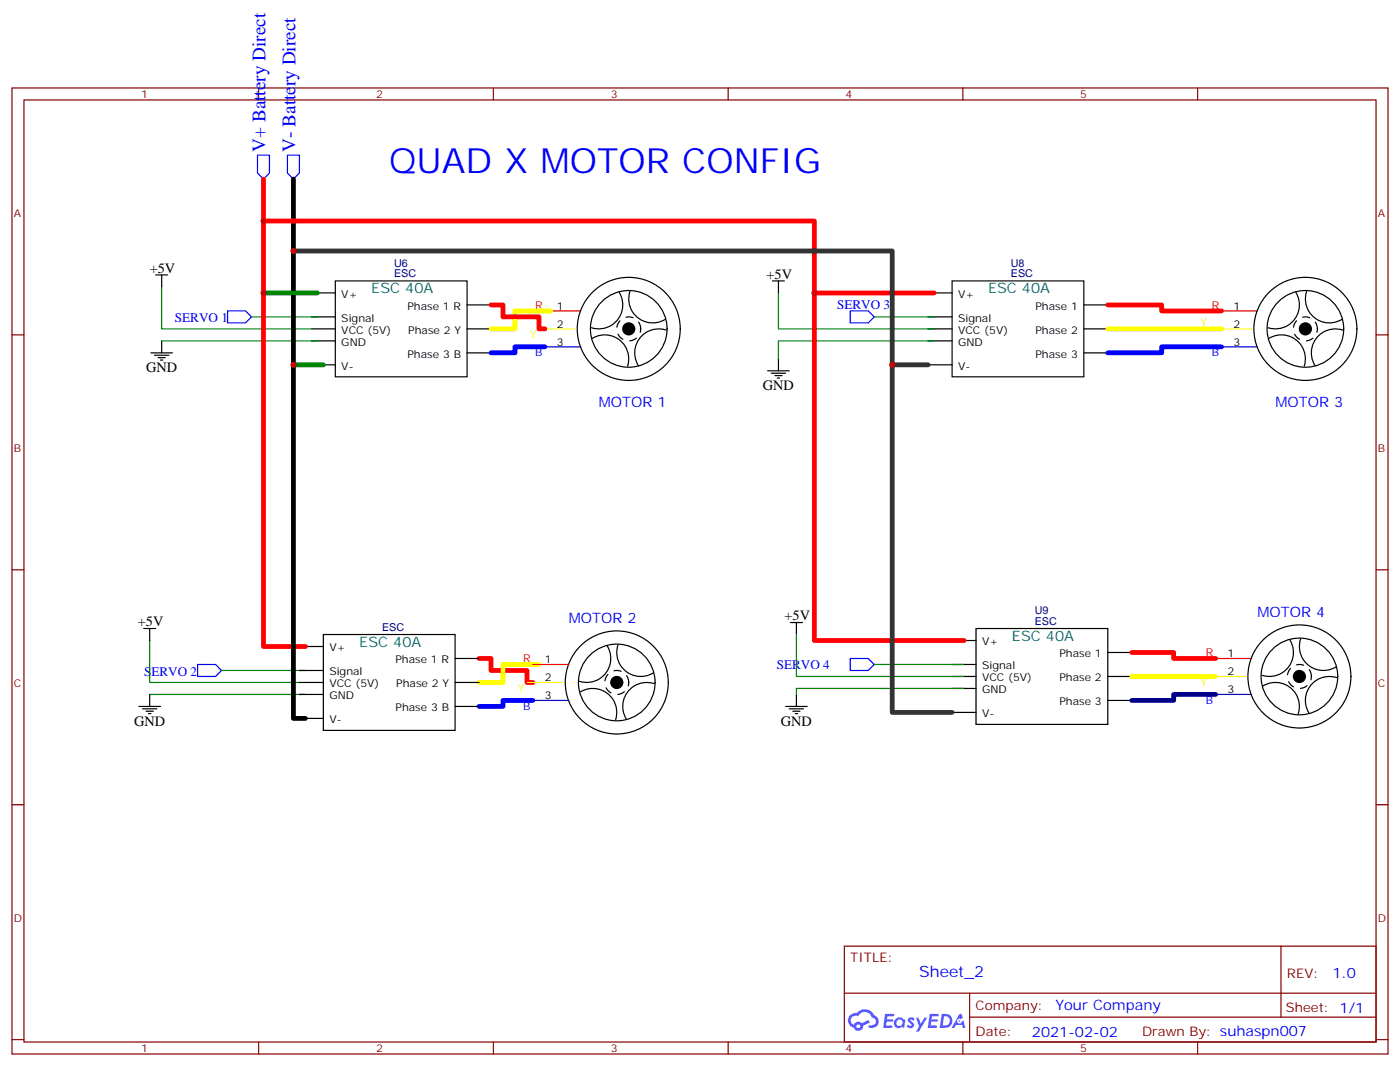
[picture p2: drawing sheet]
<svg xmlns="http://www.w3.org/2000/svg" width="412mm" height="314mm" viewBox="0 0 412 314" stroke-linecap="round" stroke-linejoin="round" font-family="sans-serif">
<g fill="none" stroke="#870000" stroke-width=".35">
<path d="M3.5 25.9h405.4v284.3h-405.4zM7.1 29.4h398.2v277.3h-398.2zM76.2 25.9v3.5M145.3 25.9v3.5M214.5 25.9v3.5M283.6 25.9v3.5M352.8 25.9v3.5M3.5 98.6h3.6M405.3 98.6h3.6M3.5 167.7h3.6M405.3 167.7h3.6M3.5 236.9h3.6"/>
<path d="M405.3 236.9h3.6M248.7 278.5h156.6v28.2h-156.6zM377.3 278.5v20.9M248.7 292.3h156.5M285.6 299.4h119.6M285.6 292.3v14.1M3.5 306h3.6M76.2 306.7v3.5M145.3 306.7v3.5M214.5 306.7v3.5M283.6 306.7v3.5M352.8 306.7v3.5"/>
<path d="M405.3 306h3.6"/>
</g>
<g fill="#5487ff">
<path d="M267.7 299.7a1.22 1.22 0 0 1 1.7 .2l-.4 .6a.47 .47 0 0 0-.3-.4 .47 .47 0 0 0-.5 .2l.1 .2a1.14 1.14 0 0 1 .8 1.8 1.14 1.14 0 0 1-1.9 0l-.2-.2 .5-.6 .7 .4a.29 .29 0 0 0 .3-.2 .29 .29 0 0 0-.2-.3 1.04 1.04 0 0 1-.6-1.7z"/>
<path d="M260.7 298.4h2.4l.3 .2-.2 .5h-1.8l-.1 .9h1.5l.3 .4-.3 .3h-1.6l-.2 1.1 1.7 .1 .2 .3-.2 .3-2.6 .1z"/>
<path d="M273.8 298.4h2.4l.3 .2-.1 .5h-1.8l-.2 .9h1.6l.3 .4-.4 .3h-1.6l-.1 1.1 1.7 .1 .2 .3-.2 .3-2.6 .1z"/>
<path d="M282.6 298.4h.7l.3 1.3-.6 .3a.69 .69 0 0 0-1 .3 .69 .69 0 0 0 .4 .9 .69 .69 0 0 0 .9-.6l.5-.2 .6 2.2h-.8l-.2-.9h-1.8l-.5 .9h-.8z"/>
<path d="M269.8 299.5h.8l.6 1.8 1.1-1.8h.9l-2.6 4.2h-.8l.9-1.6z"/>
<path d="M277.4 298.4l-.6 4.2h1.3a2.11 2.11 0 0 0 2.5-2.2 2.11 2.11 0 0 0-2.5-2zM278.1 299.1a1.39 1.39 0 0 1 1.7 1.5 1.39 1.39 0 0 1-1.8 1.2h-.3z"/>
<path d="M263.7 300a1.54 1.54 0 0 0-.1 2.2 1.54 1.54 0 0 0 2.2 .1l.6 .3 .3-2.3-.2-.3h-.4a1.49 1.49 0 0 0-2.4 0zM264 301a.94 .94 0 0 1 1.8 0 .94 .94 0 0 1-1.8 0z"/>
<path d="M250.4 298.8a2.18 2.18 0 0 0 1.1 3.7 1.44 1.44 0 0 0 1.6 .9 1.44 1.44 0 0 0 1.2-1.5l2-1-.5-.7-1.9 1a1.47 1.47 0 0 0-2.4 .4 1.39 1.39 0 0 1-.7-1.9 1.39 1.39 0 0 1 2-.5 2.12 2.12 0 0 1 2.2-1.3 2.12 2.12 0 0 1 1.9 1.7 1.14 1.14 0 0 1 1.1 1.4 1.14 1.14 0 0 1-1.7 .7 .43 .43 0 0 0-.5 .4 .43 .43 0 0 0 .4 .5 1.98 1.98 0 0 0 2.5-1.3 1.98 1.98 0 0 0-1.2-2.5 3.1 3.1 0 0 0-5.3-.7l-.9 .1zM252.3 302.1a.55 .55 0 0 1 1.1 0 .55 .55 0 0 1-1.1 0z"/>
<circle cx="282.6" cy="300.5" r=".26"/>
</g>
<g fill="#000" stroke="#000" stroke-width=".35">
<circle cx="185.2" cy="96.8" r="1.76"/>
<circle cx="384.5" cy="96.8" r="1.76"/>
<circle cx="382.8" cy="199.1" r="1.76"/>
<circle cx="181.7" cy="200.9" r="1.76"/>
</g>
<path d="M160.5 102.1h10.6M359.8 102.1h10.6M157 206.2h10.6M358.1 204.4h10.6" fill="none" stroke="#00c" stroke-width=".35"/>
<path d="M158.7 96.8h10.6M358.1 96.8h10.6M356.3 199.1h10.6M155.2 200.9h10.6" fill="none" stroke="#ff0" stroke-width=".35"/>
<path d="M160.5 91.5h10.6M359.8 91.5h10.6M157 195.6h10.6M358.1 193.8h10.6" fill="none" stroke="#f00" stroke-width=".35"/>
<g fill="none" stroke="#000" stroke-width=".35">
<path d="M45.9 80.9h3.5M47.6 80.9v3.6M91.7 93.3h7.1M91.7 96.8h7.1M91.7 86.2h7.1M98.8 82.7h38.8v28.2h-38.8zM137.6 96.8h7M137.6 89.7h7M174.4 99.6a7.1 7.1 0 0 1 8.1 .5 7.1 7.1 0 0 1 2.4 7.7M182.4 86a7.1 7.1 0 0 1-.5 8.1 7.1 7.1 0 0 1-7.7 2.4M185.6 85.8a7.1 7.1 0 0 0 2.3 7.7 7.1 7.1 0 0 0 8.1 .5M196.2 97.1a7.1 7.1 0 0 0-7.7 2.4 7.1 7.1 0 0 0-.5 8.1"/>
<path d="M227.5 82.7h3.6M229.3 82.7v3.5M273.4 93.3h7.1M273.4 96.8h7.1M273.4 86.2h7.1M280.5 82.7h38.8v28.2h-38.8zM319.3 96.8h7M319.3 89.7h7M373.7 99.6a7.1 7.1 0 0 1 8.1 .5 7.1 7.1 0 0 1 2.4 7.7M381.7 86a7.1 7.1 0 0 1-.4 8.1 7.1 7.1 0 0 1-7.8 2.4M384.9 85.8a7.1 7.1 0 0 0 2.3 7.7 7.1 7.1 0 0 0 8.1 .5M395.5 97.1a7.1 7.1 0 0 0-7.7 2.4 7.1 7.1 0 0 0-.4 8.1"/>
<path d="M44.4 103.9h6.4M45.5 104.6h4.2M46.6 105.3h2.1M47.3 106h.7M47.6 100.3v3.6M91.7 100.3h7.1M91.7 107.4h7.1M137.6 103.9h7M226.1 109.1h6.4M227.2 109.9h4.2M228.2 110.6h2.2M229 111.3h.7"/>
<path d="M229.3 105.6v3.5M273.4 100.3h7.1M273.4 107.4h7.1M319.3 103.9h7M42.3 185h3.6M44.1 185v3.5M88.2 197.3h7M88.2 190.3h7M95.2 186.8h38.9v28.2h-38.9zM134.1 193.8h7M178.8 190.1a7.1 7.1 0 0 1-.4 8.1 7.1 7.1 0 0 1-7.7 2.3M182 189.9a7.1 7.1 0 0 0 2.4 7.7 7.1 7.1 0 0 0 8.1 .4"/>
<path d="M232.8 183.2h3.6M234.6 183.2v3.6M280.5 195.6h7M280.5 199.1h7M280.5 188.5h7M287.5 185h38.8v28.2h-38.8zM326.3 199.1h7.1M326.3 192.1h7.1M379.9 188.3a7.1 7.1 0 0 1-.4 8.1 7.1 7.1 0 0 1-7.7 2.4M383.1 188.1a7.1 7.1 0 0 0 2.4 7.8 7.1 7.1 0 0 0 8.1 .4M393.8 199.5a7.1 7.1 0 0 0-7.8 2.3 7.1 7.1 0 0 0-.4 8.1M40.9 207.9h6.4"/>
<path d="M42 208.6h4.2M43 209.3h2.2M43.7 210h.7M44.1 204.4v3.5M88.2 200.9h7M88.2 204.4h7M88.2 211.5h7M134.1 207.9h7M134.1 200.9h7M170.9 203.7a7.1 7.1 0 0 1 8.1 .4 7.1 7.1 0 0 1 2.3 7.8M192.7 201.2a7.1 7.1 0 0 0-7.8 2.4 7.1 7.1 0 0 0-.4 8.1M231.4 207.9h6.4"/>
<path d="M232.5 208.6h4.2M233.5 209.3h2.2M234.2 210h.7M234.6 204.4v3.5M280.5 202.6h7M280.5 209.7h7M326.3 206.2h7.1M372 201.9a7.1 7.1 0 0 1 8.1 .5 7.1 7.1 0 0 1 2.3 7.7"/>
<circle cx="185.2" cy="96.8" r="15.2"/>
<circle cx="185.2" cy="96.8" r="11.3"/>
<circle cx="384.5" cy="96.8" r="15.2"/>
<circle cx="384.5" cy="96.8" r="11.3"/>
<circle cx="382.8" cy="199.1" r="15.2"/>
<circle cx="382.8" cy="199.1" r="11.3"/>
<circle cx="181.7" cy="200.9" r="15.2"/>
<circle cx="181.7" cy="200.9" r="11.3"/>
</g>
<path d="M188.7 96.8a3.5 3.5 0 0 0-5-3.2 3.5 3.5 0 0 0-.6 6 3.5 3.5 0 0 0 5.6-2.1v-.7M388.1 96.8a3.5 3.5 0 0 0-5.1-3.2 3.5 3.5 0 0 0-.6 6 3.5 3.5 0 0 0 5.6-2.1l.1-.7M386.3 199.1a3.5 3.5 0 0 0-5.1-3.2 3.5 3.5 0 0 0-.6 6 3.5 3.5 0 0 0 5.6-2.1l.1-.7M185.2 200.9a3.5 3.5 0 0 0-5.1-3.2 3.5 3.5 0 0 0-.6 6 3.5 3.5 0 0 0 5.6-2.1l.1-.7" fill="none" stroke="#000" stroke-width=".35" stroke-dasharray="2.1 2.1"/>
<path d="M160.5 102.1h-8.8v1.8h-7.1M359.8 102.1h-17.6v1.8h-15.9M157 206.2h-8.8v1.7h-7.1" fill="none" stroke="#00f" stroke-width="1.4"/>
<path d="M77.6 52.7v137.6h12.4M77.6 65.1h162.3v21.1h35.3M144.6 89.7h3.6v3.6h10.5v3.5h1.8M239.9 86.2v102.3h44.1M326.3 89.7h15.9v1.8h17.6M141.1 193.8h3.5v3.5h10.6v3.6h1.8M333.4 192.1h12.3v1.7h12.4" fill="none" stroke="#f00" stroke-width="1.4"/>
<path d="M162.3 91.5h-10.6v5.3h-7.1M326.3 96.8h33.5M158.7 195.6h-10.5v5.3h-7.1M333.4 199.1h24.7" fill="none" stroke="#ff0" stroke-width="1.4"/>
<path d="M358.1 204.4h-12.4v1.8h-12.3" fill="none" stroke="#009" stroke-width="1.4"/>
<path d="M75.8 45.6h3.6v5.3l-1.8 1.8-1.8-1.8zM84.7 45.6h3.5v5.3l-1.8 1.8-1.7-1.8zM67 91.5h5.3l1.8 1.8-1.8 1.7h-5.3zM250.5 91.5h5.3l1.7 1.8-1.7 1.7h-5.3zM58.2 195.6h5.3l1.8 1.7-1.8 1.8h-5.3zM250.5 193.8h5.3l1.7 1.8-1.7 1.7h-5.3z" fill="none" stroke="#00f" stroke-width=".35"/>
<path d="M47.6 84.5v12.3h44.1M74.1 93.3h19.4M229.3 86.2v10.6h45.9M257.5 93.3h17.7M47.6 100.3h45.9M275.2 100.3h-45.9v5.3M44.1 188.5v12.4h44.1M65.3 197.3h24.7M234.6 186.8v12.3h49.4M257.5 195.6h26.5M44.1 204.4h45.9M284 202.6h-49.4v1.8" fill="none" stroke="#008700" stroke-width=".35"/>
<path d="M86.4 52.7v158.8h3.6" fill="none" stroke="#000" stroke-width="1.4"/>
<path d="M77.6 86.2h15.9M86.4 107.4h8.8" fill="none" stroke="#008700" stroke-width="1.4"/>
<path d="M86.4 73.9h176.4v33.5h10.6M262.8 107.4v102.3h17.7" fill="none" stroke="#333" stroke-width="1.4"/>
<g fill="#c00">
<circle cx="77.6" cy="86.2" r=".88"/>
<circle cx="86.4" cy="107.4" r=".88"/>
<circle cx="77.6" cy="65.1" r=".88"/>
<circle cx="239.9" cy="86.2" r=".88"/>
<circle cx="86.4" cy="73.9" r=".88"/>
<circle cx="262.8" cy="107.4" r=".88"/>
</g>
<text font-size="10.2" fill="#00f" x="114.7" y="50.9">QUAD X MOTOR CONFIG</text>
<g font-size="5.6" fill="#00f">
<text x="78.2" y="44.7" transform="rotate(-90 78.2 44.7)">V+ Battery Direct</text>
<text x="87" y="44.7" transform="rotate(-90 87 44.7)">V- Battery Direct</text>
</g>
<text font-size="4.6" fill="#00f" x="270.8" y="287.5">Sheet_2</text>
<g font-size="4.2">
<text x="44.1" y="80.2">+5V</text>
<text x="225.8" y="82">+5V</text>
<text x="43" y="109.5">GND</text>
<text x="224.7" y="114.8">GND</text>
<text x="40.6" y="184.3">+5V</text>
<text x="231.1" y="182.5">+5V</text>
<text x="39.5" y="213.6">GND</text>
<text x="230" y="213.6">GND</text>
</g>
<g font-size="4.2" fill="#066">
<text x="109.4" y="86.2">ESC 40A</text>
<text x="291" y="86.2">ESC 40A</text>
<text x="105.8" y="190.3">ESC 40A</text>
<text x="298.1" y="188.5">ESC 40A</text>
</g>
<g font-size="4.2" fill="#00f">
<text x="176.4" y="119.7">MOTOR 1</text>
<text x="375.7" y="119.7">MOTOR 3</text>
<text x="167.6" y="183.2">MOTOR 2</text>
<text x="370.4" y="181.5">MOTOR 4</text>
<text x="392.5" y="287.7">1.0</text>
<text x="310.9" y="297.3">Your Company</text>
<text x="304" y="305.1">2021-02-02</text>
</g>
<g font-size="3.9" fill="#00f">
<text x="51.5" y="94.9">SERVO 1</text>
<text x="246.6" y="91">SERVO 3</text>
<text x="228.8" y="196.8">SERVO 4</text>
<text x="42.5" y="199">SERVO 2</text>
</g>
<g font-size="3.9" fill="#800">
<text x="250.5" y="283.1">TITLE:</text>
<text x="379.1" y="287.7">REV:</text>
<text x="287.4" y="297.3">Company:</text>
<text x="378.7" y="297.9">Sheet: 1/1</text>
<text x="287.4" y="304.9">Date:</text>
<text x="336.4" y="305">Drawn By: suhaspn007</text>
</g>
<g font-size="3.2" fill="#800">
<text x="41.6" y="28.9">1</text>
<text x="110.8" y="28.9">2</text>
<text x="179.9" y="28.9">3</text>
<text x="249.1" y="28.9">4</text>
<text x="318.2" y="28.9">5</text>
<text x="4.1" y="64">A</text>
<text x="405.9" y="64">A</text>
<text x="4.1" y="133.1">B</text>
<text x="405.9" y="133.1">B</text>
<text x="4.1" y="202.3">C</text>
<text x="405.9" y="202.3">C</text>
<text x="4.1" y="271.4">D</text>
<text x="405.9" y="271.4">D</text>
<text x="41.6" y="309.7">1</text>
<text x="110.8" y="309.7">2</text>
<text x="179.9" y="309.7">3</text>
<text x="249.1" y="309.7">4</text>
<text x="318.2" y="309.7">5</text>
</g>
<g font-size="3.2" fill="#000080">
<text x="116.1" y="81.6">ESC</text>
<text x="116.1" y="78.5">U6</text>
<text x="297.8" y="81.6">ESC</text>
<text x="297.8" y="78.5">U8</text>
<text x="112.5" y="185.7">ESC</text>
<text x="304.8" y="183.9">ESC</text>
<text x="304.8" y="180.8">U9</text>
</g>
<g font-size="3.2">
<text x="100.5" y="87.6">V+</text>
<text x="282.2" y="87.6">V+</text>
<text x="100.5" y="94.7">Signal</text>
<text x="120" y="91.2">Phase 1 R</text>
<text x="164" y="91.2">1</text>
<text x="282.2" y="94.7">Signal</text>
<text x="305" y="91.2">Phase 1</text>
<text x="363.4" y="91.2">1</text>
<text x="100.5" y="98.2">VCC (5V)</text>
<text x="100.5" y="101.7">GND</text>
<text x="120.3" y="98.2">Phase 2 Y</text>
<text x="164" y="101.7">3</text>
<text x="164" y="96.4">2</text>
<text x="282.2" y="98.2">VCC (5V)</text>
<text x="282.2" y="101.7">GND</text>
<text x="305" y="98.2">Phase 2</text>
<text x="363.4" y="101.7">3</text>
<text x="363.4" y="96.4">2</text>
<text x="120" y="105.3">Phase 3 B</text>
<text x="305" y="105.3">Phase 3</text>
<text x="100.5" y="108.8">V-</text>
<text x="282.2" y="108.8">V-</text>
<text x="97" y="191.7">V+</text>
<text x="289.3" y="189.9">V+</text>
<text x="116.5" y="195.2">Phase 1 R</text>
<text x="160.5" y="195.2">1</text>
<text x="289.3" y="197">Signal</text>
<text x="312.1" y="193.5">Phase 1</text>
<text x="361.6" y="193.5">1</text>
<text x="97" y="198.8">Signal</text>
<text x="97" y="202.3">VCC (5V)</text>
<text x="116.7" y="202.3">Phase 2 Y</text>
<text x="160.5" y="200.5">2</text>
<text x="289.3" y="200.5">VCC (5V)</text>
<text x="312.1" y="200.5">Phase 2</text>
<text x="361.6" y="198.8">2</text>
<text x="97" y="205.8">GND</text>
<text x="116.5" y="209.3">Phase 3 B</text>
<text x="160.5" y="205.8">3</text>
<text x="289.3" y="204">GND</text>
<text x="312.1" y="207.6">Phase 3</text>
<text x="361.6" y="204">3</text>
<text x="97" y="212.9">V-</text>
<text x="289.3" y="211.1">V-</text>
</g>
<g font-size="3.2" fill="#f00">
<text x="157.6" y="90.8">R</text>
<text x="356.9" y="90.8">R</text>
<text x="154.1" y="194.9">R</text>
<text x="355.2" y="193.1">R</text>
</g>
<g font-size="3.2" fill="#ff0">
<text x="156.1" y="99.6">Y</text>
<text x="353.6" y="96.1">Y</text>
<text x="152.6" y="203.7">Y</text>
<text x="353.6" y="201.9">Y</text>
</g>
<g font-size="3.2" fill="#00f">
<text x="157.6" y="104.9">B</text>
<text x="357" y="104.9">B</text>
<text x="154.1" y="209">B</text>
<text x="355.2" y="207.2">B</text>
</g>
</svg>
